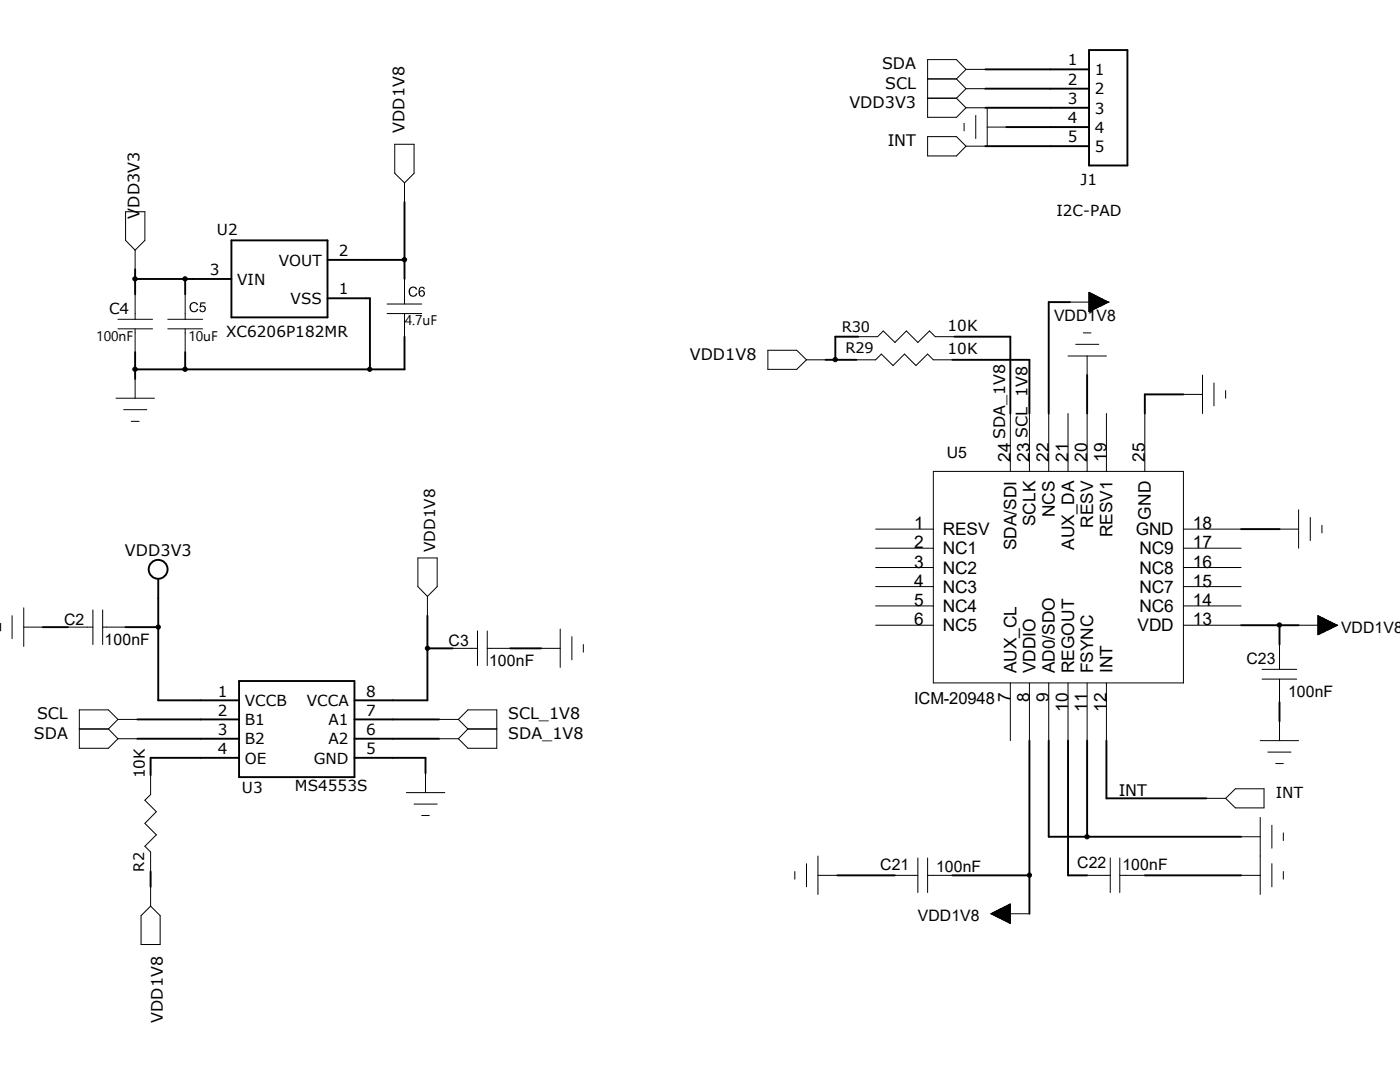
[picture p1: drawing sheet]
<svg xmlns="http://www.w3.org/2000/svg" width="279mm" height="216mm" viewBox="0 0 279 216" stroke-linecap="round" stroke-linejoin="round" font-family="sans-serif">
<g fill="none" stroke="#000" stroke-width=".2">
<path d="M185.1 15.7h5.8M185.1 19.6h5.8M190.9 15.7l1.9 2M190.9 19.6l1.9 1.9M192.8 13.8l-1.9-1.9h-5.8v11.5h5.8l1.9-1.9M192.8 13.8h3.8M192.8 13.8l-1.9 1.9M192.8 17.7h3.8M192.8 17.7l-1.9 1.9M78.8 28.8h3.8v5.8l-1.9 1.9-1.9-1.9zM80.7 36.5v3.8M185.1 27.3h5.8l1.9 1.9-1.9 1.9h-5.8z"/>
<path d="M192.4 24.6v1.5M192.8 21.5h3.8M192.8 29.2h3.8M194.7 23v4.6M197 25.4h3.8M197 21.5v7.7M25.1 42.2h3.8v5.8l-1.9 1.9-1.9-1.9zM27 49.9v3.9M27 58.7v5M37 58.7v5M80.7 55.7v5M217.3 58.3l3.9 2-3.9 1.9z"/>
<path d="M217.3 60h3.3v.6M217.3 59.8h3v.9M217.3 59.6h2.7v1.3M217.3 59.5h2.4v1.5M217.3 59.4h2.1v1.8M217.3 59.2h1.7v2.1M217.3 59.1h1.4v2.4M217.3 58.9h1.1v2.7M217.3 58.7h.8v3.1M217.3 58.6h.5v3.3M217.3 58.4h.2v3.7M217.6 58.5v3.5"/>
<path d="M218 58.6v3.3M218.3 58.8v2.9M218.6 59v2.6M218.9 59.1v2.3M219.2 59.3v2M219.5 59.4v1.7M219.8 59.6v1.4M220.1 59.7v1.1M220.4 59.9v.8M23.2 79.5h7.6M23.5 63.7h6.9M23.5 65.6h6.9"/>
<path d="M27 65.6v4.7M27 75.6v3.9M33.5 63.7h6.9M33.5 65.6h6.9M37 65.6v4.7M77.3 60.7h6.9M77.3 62.6h6.9M80.7 62.6v4.6M153.2 69.9h5.8l2 1.9-2 1.9h-5.8zM161 71.8h3.8M170.9 71.8h3.9l1.1-1.1 2.3 2.2 2.3-2.2 2.3 2.2 2.3-2.2 1.2 1.1h3.8M171.3 67.2h3.8l1.2-1.2 2.3 2.3 2.3-2.3 2.3 2.3 2.3-2.3 1.1 1.2h3.9"/>
<path d="M213.1 71h7.7M213.5 60.3h7.7M214.7 68.7h4.6M216.2 66.4h1.5M217 71v3.8M217.3 62.1h.3M217.3 61.9h.6M217.3 61.8h.9M217.3 61.6h1.2M217.3 61.5h1.5M217.3 61.3h1.8M217.3 61.2h2.2"/>
<path d="M217.3 61h2.5M217.3 60.9h2.8M217.3 60.7h3.1M217.3 60.6h3.4M217.3 60.4h3.7M217.3 60.1h3.6v.3M220.7 60v.5M221 60.2v.2M221.2 60.3h.1M236.2 78.7h3.8M240 74.8v7.7M242.3 76.4v4.6"/>
<path d="M244.6 77.9v1.6M24.7 81.7h4.6M26.2 84.1h1.6M186.3 94.1h49.9v42.2h-49.9zM201.6 82.5v11.6M205.4 82.5v11.6M209.3 82.5v11.6M213.1 82.5v11.6M217 82.5v11.6M220.8 82.5v11.6M228.5 82.5v11.6M83.4 111.3h3.8v5.8l-1.9 1.9-1.9-1.9z"/>
<path d="M85.3 119v3.9M174.8 105.6h11.5M174.8 109.4h11.5M174.8 113.2h11.5M174.8 117.1h11.5M236.2 105.6h11.5M236.2 109.4h11.5M236.2 113.2h11.5M236.2 117.1h11.5M255.4 105.6h3.8M259.2 101.7v7.7M261.5 103.3v4.6"/>
<path d="M263.8 104.8v1.5M.1 124.4v1.5M2.4 122.9v4.5M4.7 125.1h3.9M4.7 121.3v7.7M13.5 125.1h5M18.5 121.7v6.9M20.5 125.1h4.6M20.5 121.7v6.9M90.3 129.4h5M95.3 125.9v6.9M97.2 129.4h4.6"/>
<path d="M97.2 125.9v6.9M108 129.4h3.8M111.8 125.5v7.7M114.1 127v4.7M116.4 128.6v1.5M174.8 120.9h11.5M174.8 124.8h11.5M201.6 136.3v11.5M205.4 136.3v11.5M209.3 136.3v11.5M213.1 136.3v11.5M217 136.3v11.5"/>
<path d="M220.8 136.3v11.5M236.2 120.9h11.5M236.2 124.8h11.5M251.9 133.6h6.9M251.9 135.5h6.9M255.4 128.6v5M255.4 135.5v4.6M259.2 124.8h7.7M263 122.9l3.9 1.9-3.9 1.9zM263 126.6h.2M263 126.4h.6M263 126.3h.9"/>
<path d="M263 126.2h1.2M263 126h1.5M263 125.8h1.8M263 125.7h2.2M263 125.5h2.5M263 125.4h2.8M263 125.2h3.1M263 125.1h3.4M263 124.9h3.7M263 124.6h3.5M263 124.4h3.2M263 124.3h2.9"/>
<path d="M263 124.1h2.6M263 124h2.3M263 123.8h2M263 123.7h1.7M263 123.5h1.4M263 123.4h1.1M263 123.2h.8M263 123.1h.5M263 122.9h.2M263.1 122.9v3.7M263.2 123v3.5M263.4 123.1v3.3"/>
<path d="M263.6 123.1v3.3M263.7 123.2v3.1M263.9 123.3v2.9M264 123.4v2.8M264.2 123.4v2.7M264.3 123.5v2.5M264.5 123.6v2.3M264.6 123.7v2.1M264.8 123.7v2.1M265 123.8v1.9M265.1 123.9v1.7M265.3 124v1.5"/>
<path d="M265.4 124v1.4M265.6 124.1v1.3M265.7 124.2v1.1M265.9 124.3v.9M266 124.4v.7M266.1 124.4v.7M266.3 124.5v.5M266.5 124.6v.3M266.6 124.7v.1M266.8 124.8h.1M15.8 145.5h5.8M21.6 145.5l1.9 1.9"/>
<path d="M23.5 143.6h3.9M23.5 143.6l-1.9 1.9M23.5 143.6l-1.9-2h-5.8v7.7h5.8l1.9-1.9M23.5 147.4h3.9M30.1 154.7v3.8l-1.2 1.2 2.3 2.3-2.3 2.3 2.3 2.3-2.3 2.3 1.2 1.1v3.9M81.1 158.2h7.7M84.9 154.3v3.9M87.6 143.6h3.9M87.6 147.4h3.9M91.5 143.6l1.9-2h5.7v7.7h-5.7l-1.9-1.9M91.5 143.6l1.9 1.9M93.4 145.5h5.7"/>
<path d="M93.4 145.5l-1.9 1.9M240.7 159.3h3.9M244.6 159.3l1.9-1.9h5.8v3.8h-5.8zM251.5 147.8h7.7M253 150.1h4.6M254.6 152.4h1.5M255.4 143.9v3.9M30.1 177v3.8M82.6 160.4h4.6M84.2 162.7h1.5M158.6 173.9v1.5M161 172.3v4.7"/>
<path d="M163.2 174.7h3.9M163.2 170.8v7.7M178.6 174.7h4.6M183.2 171.2v6.9M185.1 174.7h5M185.1 171.2v6.9M217 174.7h4.6M221.6 171.2v6.9M223.5 174.7h5M223.5 171.2v6.9M247.7 174.7h3.8M247.7 167h3.8"/>
<path d="M251.5 163.1v15.4M253.8 164.7v4.5M253.8 172.3v4.7M256.1 166.2v1.5M256.1 173.9v1.5M30.1 180.8l1.9 1.9v5.8h-3.8v-5.8zM197.8 182.3l3.8-1.9v3.8zM197.8 182.3h7.6M197.9 182.2v.2M198.1 182.5h3.5M198.2 182.1v.4M198.4 182.6h3.2"/>
<path d="M198.5 181.9v.8M198.7 182.8h2.9M198.8 181.8v1M199 182.9h2.6M199.1 181.7v1.3M199.3 183.1h2.3M199.4 181.5v1.7M199.6 183.2h2M199.7 181.3v2M199.9 181.3v2.1M199.9 183.4h1.7M199.9 181.3h1.7"/>
<path d="M200 181.2v2.3M200.2 181.1v2.5M200.2 183.6h1.4M200.2 181.1h1.4M200.3 181v2.6M200.4 180.9v2.8M200.5 183.7h1.1M200.5 180.9h1.1M200.6 180.9v2.9M200.7 180.8v3.1M200.8 183.9h.8M200.8 180.8h.8"/>
<path d="M200.9 180.7v3.2M201.1 180.6v3.4M201.2 184h.4M201.2 180.6h.4M201.3 180.6v3.5M201.4 180.5v3.7M201.5 184.2h.1M201.5 180.5h.1M201.5 180.4v3.8M201.6 182.2h-3.6v.3M201.6 182h-3.3v.6M201.6 181.9h-3v.9"/>
<path d="M201.6 181.7h-2.7v1.2M201.6 181.6h-2.4v1.5M201.6 181.4h-2v1.8"/>
</g>
<g fill="none" stroke="#000" stroke-width=".38">
<path d="M196.6 13.8h20.7M196.6 17.7h20.7M217.3 10h7.7v23h-7.7zM196.6 21.5h20.7M196.6 29.2h20.7M200.8 25.4h16.5M27 55.7h19.2M27 53.8v4.9M37 55.7v3M46.2 48h19.2v15.3h-19.2zM65.4 59.5h8.4v14.2M65.4 51.9h15.3"/>
<path d="M80.7 40.3v15.4M27 70.3v5.3M37 70.3v3.4M80.7 67.2v6.5h-53.7M164.8 71.8h6.1M171.3 67.2h-4.6v4.6M190.1 71.8h15.3v10.7M190.5 67.2h11.1v15.3M213.5 60.3h-4.2v22.2M217 74.8v7.7M236.2 78.7h-7.7v3.8M31.6 115.5v24.2h16.1"/>
<path d="M247.7 105.6h7.7M8.6 125.1h4.9M25.1 125.1h6.5M47.7 135.9h23v19.2h-23zM85.3 122.9v16.8h-14.6M85.3 129.4h5M101.8 129.4h6.2M247.7 124.8h11.5M255.4 124.8v3.8M27.4 143.6h20.3M27.4 147.4h20.3M47.7 151.2h-17.6v3.5"/>
<path d="M70.7 143.6h16.9M70.7 147.4h16.9M70.7 151.2h14.2v3.1M205.4 147.8v34.5M209.3 147.8v19.2h38.4M213.1 147.8v26.9h3.9M217 147.8v19.2M220.8 147.8v11.5h19.9M255.4 140.1v3.8M30.1 173.9v3.1M167.1 174.7h11.5M190.1 174.7h15.3"/>
<path d="M228.5 174.7h19.2"/>
<circle cx="31.6" cy="113.6" r="1.88"/>
</g>
<g fill="#000">
<path d="M81.8 57.4a.86 .86 0 0 1 1.5 .4h-.3a.66 .66 0 0 0-.9-.3 .66 .66 0 0 0-.3 .9 .6 .6 0 0 0 .6 .6 .6 .6 0 0 0 .6-.5l.3 .1a.92 .92 0 0 1-1.2 .6 .92 .92 0 0 1-.5-1.3zM83.8 57.3l.4-.1a.53 .53 0 0 1 .6 .5h-.3a.4 .4 0 0 0-.5-.3 .4 .4 0 0 0-.2 .5v.3a.63 .63 0 0 1 .9 0 .63 .63 0 0 1-.2 1 .63 .63 0 0 1-.9-.4l-.1-.9zM83.7 58.6a.45 .45 0 0 0 .9 0 .45 .45 0 0 0-.9 0z"/>
<path d="M38.1 60.5a.86 .86 0 0 1 1.4 .3l-.2 .1a.66 .66 0 0 0-.9-.3 .66 .66 0 0 0-.3 .9 .6 .6 0 0 0 .6 .6 .6 .6 0 0 0 .6-.5h.3a.92 .92 0 0 1-1.3 .6 .92 .92 0 0 1-.5-1.2zM40 60.3h1v.3h-.8l-.1 .5a.65 .65 0 0 1 .9 .3 .65 .65 0 0 1-.4 .9 .65 .65 0 0 1-.8-.5l.2-.1a.45 .45 0 0 0 .6 .3 .45 .45 0 0 0 .3-.6 .45 .45 0 0 0-.7-.2l-.4 .1z"/>
</g>
<g fill="#000" stroke="#000" stroke-width=".2">
<circle cx="27" cy="55.6" r=".43"/>
<circle cx="36.9" cy="55.6" r=".43"/>
<circle cx="80.7" cy="51.8" r=".43"/>
<circle cx="27" cy="73.7" r=".43"/>
<circle cx="36.9" cy="73.7" r=".43"/>
<circle cx="73.8" cy="73.7" r=".42"/>
<circle cx="166.7" cy="71.8" r=".43"/>
<circle cx="31.6" cy="125.1" r=".42"/>
<circle cx="85.3" cy="129.3" r=".42"/>
<circle cx="255.3" cy="124.7" r=".43"/>
<circle cx="205.4" cy="174.6" r=".42"/>
<circle cx="216.9" cy="167" r=".43"/>
</g>
<g font-size="3.5">
<text x="182.5" y="105.6">1</text>
<text x="188.2" y="106.8">RESV</text>
<text x="226.7" y="106.8">GND</text>
<text x="238.1" y="105.6">18</text>
<text x="182.5" y="109.4">2</text>
<text x="182.5" y="113.2">3</text>
<text x="188.2" y="110.6">NC1</text>
<text x="227.4" y="110.6">NC9</text>
<text x="238.1" y="113.2">16</text>
<text x="238.1" y="109.4">17</text>
<text x="182.5" y="117.1">4</text>
<text x="188.2" y="114.5">NC2</text>
<text x="188.2" y="118.3">NC3</text>
<text x="227.4" y="118.3">NC7</text>
<text x="227.4" y="114.5">NC8</text>
<text x="238.1" y="117.1">15</text>
<text x="182.5" y="120.9">5</text>
<text x="182.5" y="124.8">6</text>
<text x="188.2" y="122.1">NC4</text>
<text x="188.2" y="126">NC5</text>
<text x="227" y="126">VDD</text>
<text x="227.4" y="122.1">NC6</text>
<text x="238.1" y="124.8">13</text>
<text x="238.1" y="120.9">14</text>
</g>
<g font-size="3.4">
<text x="201.6" y="92.1" transform="rotate(-90 201.6 92.1)">24</text>
<text x="205.4" y="92.1" transform="rotate(-90 205.4 92.1)">23 SCL_1V8</text>
<text x="209.3" y="92.1" transform="rotate(-90 209.3 92.1)">22</text>
<text x="213.1" y="92.1" transform="rotate(-90 213.1 92.1)">21</text>
<text x="217" y="92.1" transform="rotate(-90 217 92.1)">20</text>
<text x="220.8" y="92.1" transform="rotate(-90 220.8 92.1)">19</text>
<text x="228.5" y="92.1" transform="rotate(-90 228.5 92.1)">25</text>
<text x="206.7" y="104.9" transform="rotate(-90 206.7 104.9)">SCLK</text>
<text x="210.5" y="103.3" transform="rotate(-90 210.5 103.3)">NCS</text>
<text x="218.2" y="105.3" transform="rotate(-90 218.2 105.3)">RESV</text>
<text x="222" y="107.2" transform="rotate(-90 222 107.2)">RESV1</text>
<text x="229.7" y="103.7" transform="rotate(-90 229.7 103.7)">GND</text>
<text x="202.9" y="109.8" transform="rotate(-90 202.9 109.8)">SDA/SDI</text>
<text x="214.4" y="109.7" transform="rotate(-90 214.4 109.7)">AUX_DA</text>
<text x="202.9" y="134.3" transform="rotate(-90 202.9 134.3)">AUX_CL</text>
<text x="206.7" y="134.3" transform="rotate(-90 206.7 134.3)">VDDIO</text>
<text x="210.5" y="134.3" transform="rotate(-90 210.5 134.3)">AD0/SDO</text>
<text x="214.4" y="134.3" transform="rotate(-90 214.4 134.3)">REGOUT</text>
<text x="218.2" y="134.3" transform="rotate(-90 218.2 134.3)">FSYNC</text>
<text x="222" y="134.3" transform="rotate(-90 222 134.3)">INT</text>
<text x="201.6" y="140.1" transform="rotate(-90 201.6 140.1)">7</text>
<text x="205.4" y="140.1" transform="rotate(-90 205.4 140.1)">8</text>
<text x="209.3" y="140.1" transform="rotate(-90 209.3 140.1)">9</text>
<text x="213.1" y="142" transform="rotate(-90 213.1 142)">10</text>
<text x="217" y="142" transform="rotate(-90 217 142)">11</text>
<text x="220.8" y="142" transform="rotate(-90 220.8 142)">12</text>
</g>
<text font-size="3.3" x="182.4" y="140.5">ICM-20948</text>
<g font-size="3.2">
<text x="176" y="13.8">SDA</text>
<text x="176.7" y="17.7">SCL</text>
<text x="169.5" y="21.5">VDD3V3</text>
<text x="80.7" y="26.5" transform="rotate(-90 80.7 26.5)">VDD1V8</text>
<text x="177.2" y="29.2">INT</text>
<text x="27.9" y="43.6" transform="rotate(-90 27.9 43.6)">VDD3V3</text>
<text x="210.4" y="64.1">VDD1V8</text>
<text x="137.7" y="71.8">VDD1V8</text>
<text x="200.6" y="87.6" transform="rotate(-90 200.6 87.6)">SDA_1V8</text>
<text x="188.9" y="91.4">U5</text>
<text x="24.9" y="110.9">VDD3V3</text>
<text x="12.8" y="124.8">C2</text>
<text x="20.9" y="128.6">100nF</text>
<text x="89.5" y="129">C3</text>
<text x="267.6" y="126.3">VDD1V8</text>
<text x="97.6" y="132.8">100nF</text>
<text x="248.8" y="132.5">C23</text>
<text x="7.4" y="143.6">SCL</text>
<text x="101.4" y="143.6">SCL_1V8</text>
<text x="257" y="139">100nF</text>
<text x="6.8" y="147.4">SDA</text>
<text x="101.4" y="147.4">SDA_1V8</text>
<text x="223.3" y="158.9">INT</text>
<text x="175.7" y="173.5">C21</text>
<text x="186.8" y="173.9">100nF</text>
<text x="215" y="173.1">C22</text>
<text x="224" y="173.5">100nF</text>
<text x="183.2" y="183.9">VDD1V8</text>
<text x="32.5" y="204" transform="rotate(-90 32.5 204)">VDD1V8</text>
</g>
<g font-size="3">
<text x="213.1" y="13">1</text>
<text x="213.1" y="16.9">2</text>
<text x="218.5" y="15">1</text>
<text x="213.1" y="20.7">3</text>
<text x="218.5" y="18.8">2</text>
<text x="218.5" y="22.6">3</text>
<text x="213.1" y="24.6">4</text>
<text x="213.1" y="28.4">5</text>
<text x="218.5" y="26.5">4</text>
<text x="218.5" y="30.3">5</text>
<text x="215.6" y="36.9">J1</text>
<text x="43.3" y="46.9">U2</text>
<text x="210.8" y="43">I2C-PAD</text>
<text x="55.6" y="53">VOUT</text>
<text x="67.6" y="51.1">2</text>
<text x="41.9" y="54.9">3</text>
<text x="47.3" y="56.8">VIN</text>
<text x="67.6" y="58.7">1</text>
<text x="21.8" y="62.6">C4</text>
<text x="58" y="60.7">VSS</text>
<text x="45.1" y="67.2">XC6206P182MR</text>
<text x="189.1" y="66">10K</text>
<text x="189.1" y="70.7">10K</text>
<text x="86.9" y="110.2" transform="rotate(-90 86.9 110.2)">VDD1V8</text>
<text x="43.5" y="139">1</text>
<text x="43.5" y="142.8">2</text>
<text x="48.9" y="140.9">VCCB</text>
<text x="61.2" y="140.9">VCCA</text>
<text x="73.1" y="142.8">7</text>
<text x="73.1" y="139">8</text>
<text x="43.5" y="146.6">3</text>
<text x="48.9" y="144.7">B1</text>
<text x="48.9" y="148.5">B2</text>
<text x="65.6" y="148.5">A2</text>
<text x="65.6" y="144.7">A1</text>
<text x="73.1" y="146.6">6</text>
<text x="28.9" y="155.3" transform="rotate(-90 28.9 155.3)">10K</text>
<text x="43.5" y="150.5">4</text>
<text x="48.9" y="152.4">OE</text>
<text x="62.6" y="152.4">GND</text>
<text x="73.1" y="150.5">5</text>
<text x="48.3" y="158.2">U3</text>
<text x="58.8" y="157.8">MS4553S</text>
<text x="254.6" y="159.3">INT</text>
</g>
<g font-size="2.9">
<text x="168" y="66.3">R30</text>
<text x="168.7" y="70.5">R29</text>
<text x="28.8" y="173.9" transform="rotate(-90 28.8 173.9)">R2</text>
</g>
<g font-size="2.8">
<text x="80.8" y="64.9">4.7uF</text>
<text x="19.2" y="68">100nF</text>
<text x="37.6" y="68">10uF</text>
</g>
</svg>
